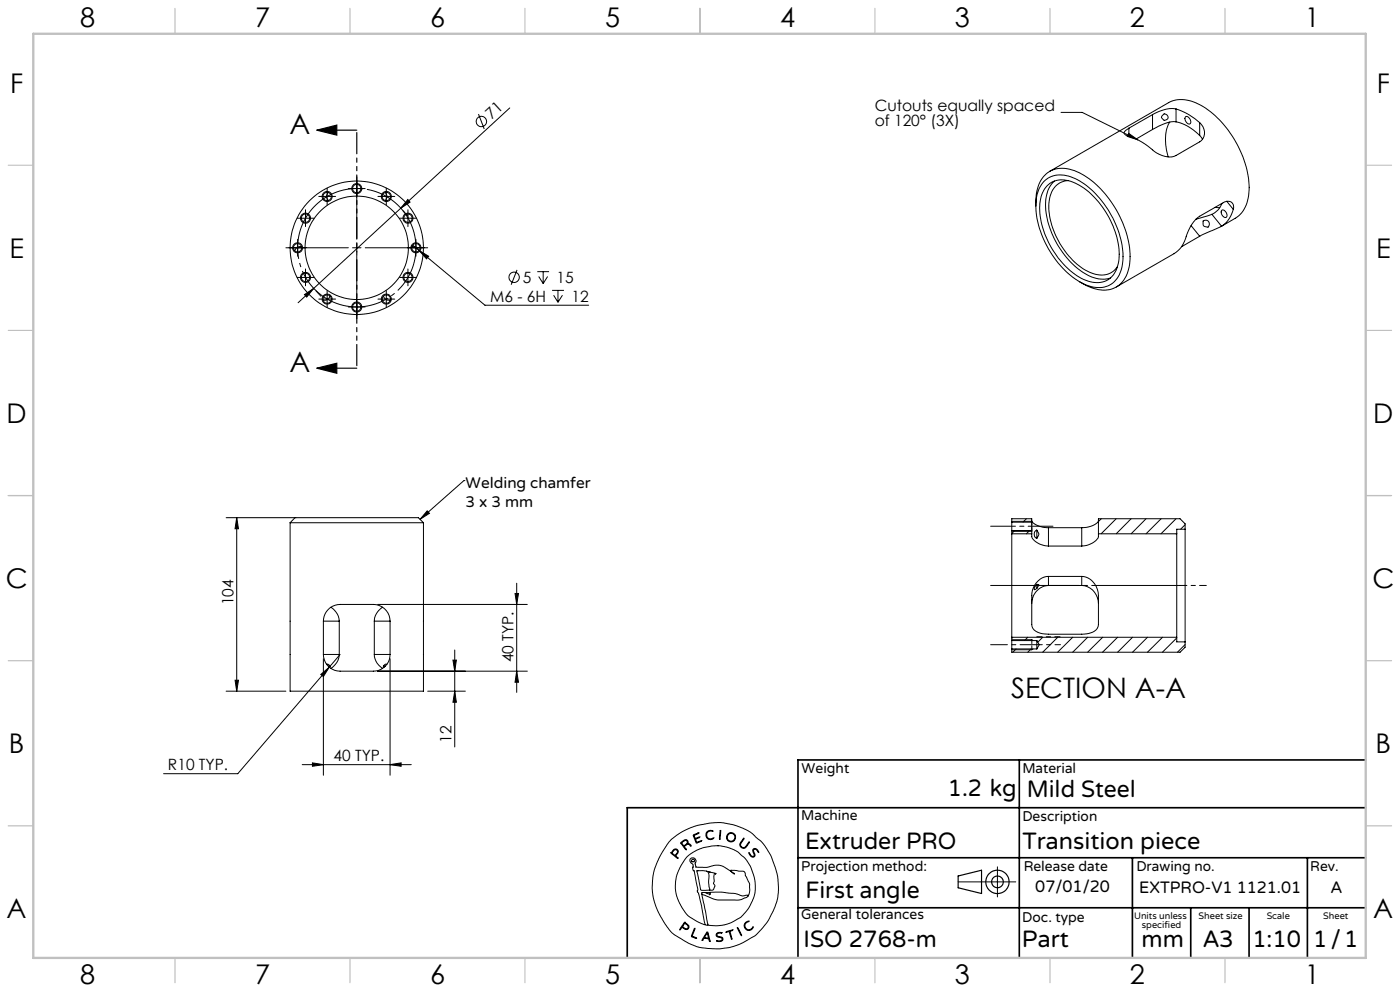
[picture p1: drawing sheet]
<svg xmlns="http://www.w3.org/2000/svg" width="420mm" height="297mm" viewBox="0 0 420 297" stroke-linecap="round" stroke-linejoin="round" font-family="sans-serif">
<g fill="none" stroke="#000" stroke-width=".3">
<path d="M143.5 34.2l1.8 4.5M152.9 32.3l-32.7 30.1M318.3 33.7h6.4l16.6 8.2M338.6 40l2.7 1.9-3.1-1zM338.7 38.4l-.5 .4a1.06 1.06 0 0 0-.8 1.4l1.3 .6M338.7 38.4v2.4M345.8 34.4l-7.1 4M345.8 38.8l-4.9 2.9M345.8 34.4v4.4M348.7 34.7l.6-.6a1.01 1.01 0 0 1 1.1 1 1.01 1.01 0 0 1-1.1 1l-.9-.9zM350.9 36.6a13.4 13.4 0 0 0-.5 10.4M352.8 32.7a18.7 18.7 0 0 1 7.1 4.1"/>
<path d="M352.8 32.7a11.1 11.1 0 0 0-7 1.7M352.8 36.5a13.8 13.8 0 0 0-7 2.3M352.8 36.5a13.9 13.9 0 0 1 7.1 4.1M352.8 32.7v3.8M355.6 35a1.37 1.37 0 0 1 1.4 .7 1.37 1.37 0 0 1-.1 1.4 1.56 1.56 0 0 1-1.3-2.1zM359.9 36.8a3.5 3.5 0 0 1 0 5.7l-7.1 4.1a7.2 7.2 0 0 1-7.8-2.3 18.6 18.6 0 0 0-6.3-3.5M359.9 36.8v3.8M95.6 58.9h5.1M98.1 56.4v5M98.5 57.7l-.6 1 .6 1.4M104.5 56.5h5M107 53v18.7"/>
<path d="M113.4 58.9h5M115.6 57.7a1.75 1.75 0 0 1 0 2.4M115.9 56.4v5M122.3 59.8l.7 .8-2.8 1.8zM313.2 54.4a7.9 7.9 0 0 1 9.4-.9 28.5 28.5 0 0 1 14.3 24.1 8.2 8.2 0 0 1-5.1 8.3 11.9 11.9 0 0 1-10.6-3.3 28.8 28.8 0 0 1-10.4-22 9.8 9.8 0 0 1 2.4-6.2zM314.1 55.7a7.3 7.3 0 0 1 9-.5 25.7 25.7 0 0 1 12.6 22.5 7.2 7.2 0 0 1-5 6.8 12.1 12.1 0 0 1-10.2-3.9 26.3 26.3 0 0 1-8.5-19.7 8.8 8.8 0 0 1 2.1-5.2zM314.9 51.4l35.7-20.6a10.2 10.2 0 0 1 10.4 1.2 31.1 31.1 0 0 1 13.7 25.1 9.7 9.7 0 0 1-4.1 8.3l-4.2 2.5M316.3 54.3a9.3 9.3 0 0 0-2.6 7.9 26 26 0 0 0 13.2 20.6 8.5 8.5 0 0 0 6.2 .5M320.5 54.1a6 6 0 0 0-5.7 5.8 22.6 22.6 0 0 0 6.5 17.5 13.1 13.1 0 0 0 9.8 5 5.4 5.4 0 0 0 4.2-2.6M359.9 40.6l.9 1.1M85.8 74.3h18.7M89.1 65.4h5.1"/>
<path d="M89.3 71.8v5M90.5 73.9a1.7 1.7 0 0 0-2.1 1.2M91.7 62.9v5M105.8 74.3h2.5M107 73v2.5M107 76.8v18.7M109.6 74.3h18.7M119.9 65.4h5M120.2 62.4l-26.1 24M120.9 63.2l1.5 1.6M122.4 62.9v5M123.6 73.9a1.68 1.68 0 0 1 2.1 1.2"/>
<path d="M123.8 73.5l1.9 1.6M124.8 71.8v5M125.7 75.1l2.9 1.7-.6 .8zM125.7 75.1l19.8 16.4h31.1M310.8 61.8a11.4 11.4 0 0 1 3.5-10 9.4 9.4 0 0 1 10.2 .4 30.8 30.8 0 0 1 14.5 25.5 9 9 0 0 1-5.6 9 12.4 12.4 0 0 1-9.6-2.3M357.3 67.6l2.6 3.2M359.9 70.8l-5.4 3.1M360.9 66.2a1.18 1.18 0 0 1 1.7 .2 1.18 1.18 0 0 1-.2 1.7l-1.3-.4zM363.6 64.2l-4.8 1.5M363.6 64.2l2.9 3.6M364.5 62.2h1.4M366.5 67.8l-6.6 3"/>
<path d="M366.5 63a1.37 1.37 0 0 1 1.3 .7 1.37 1.37 0 0 1 0 1.5 1.53 1.53 0 0 1-1.3-2.2zM366.6 61a5.9 5.9 0 0 1-3 3.2M368 60.3l2 2.5M370 62.8a8.5 8.5 0 0 1-3.5 5M370 62.8a1.86 1.86 0 0 0-.7-2.3 1.86 1.86 0 0 0-2.3 .2l-7.1 4.1a13.4 13.4 0 0 0-4.6 7.6 7.4 7.4 0 0 1-3.1 3.6l-17.3 10M89.1 83.1h5.1M91.3 88.3l2.8-1.9-2.1 2.6zM91.7 80.6v5.1M94.1 86.4l-4.7 4.3M94.8 87.2l1.5 1.6M95.6 89.6h5.1M98.1 87.1v5"/>
<path d="M99.1 88.8a1.74 1.74 0 0 1-2.2 1.2M104.5 92h5M113.4 89.6h5M115 88.8a1.68 1.68 0 0 0 2.1 1.2M115.9 87.1v5M119.9 83.1h5M122.4 80.6v5.1M155.1 80.9l-1.7 4.4M161.2 81.4h3.5M161.6 82.9l1.3 2.1M162.9 81.4v3.6M164.3 82.9l-1.4 2.1"/>
<path d="M165.6 87h3.6M166.1 88.5l1.3 2.1M167.4 87v3.6M168.7 88.5l-1.3 2.1M67.8 155.1h21.1M71 155.1l.5 3.4h-1zM71 155.1v52M87 156.7h40M87 156.7v50.4h40v-50.4M87 156.7l1.5-1.6h37l1.5 1.6M128.2 153.1l.6 .7-2.8 1.8zM139.2 144h.1"/>
<path d="M139.2 144l-13.2 11.6M303.5 160v31M303.5 156.5v2.5M303.5 160h6M303.5 156.5v-1h6v1M303.5 159v1M303.5 156.5h6M303.5 159h6M303.5 156.2h6M303.5 159.2h6M304.4 159l-.9 .9M307.9 155.5l-1 1"/>
<path d="M308.9 159l-1 1M309.5 156.1a5.8 5.8 0 0 0 5 2M309.5 160v.1a2.39 2.39 0 0 0 1.9 2.7l1.4 .6 1.7 .3M309.5 156.5v2.5M309.5 159v1M310.6 159.2l.3-.3a1.31 1.31 0 0 1 .7 1.2 1.31 1.31 0 0 1-.7 1.2 1.43 1.43 0 0 1-.3-2.1zM311 158.9v2.4M314.5 158.1h10M314.5 158.1v5.6M324.5 158.1v5.6M329.5 156.1a5.5 5.5 0 0 1-5 2M329.5 160v.2a2.05 2.05 0 0 1-1.2 2.2l-1.7 .9-2.1 .4"/>
<path d="M329.5 160h23.5M330.4 155.5l-.9 .8M334.9 155.5l-4.6 4.5M339.3 155.5l-4.4 4.5M343.8 155.5l-4.5 4.5M348.3 155.5l-4.5 4.5M352.8 155.5l-4.5 4.5M353 160v31M353 159.8l-.2 .2M355.5 158.6v33.8M355.5 158.6v-1.6l-1.5-1.5h-24.5v4.5M355.5 158.6h-2.5v1.4"/>
<path d="M355.5 157.3l-1.3 1.3M154.5 177.9h1l-.5 3.2zM155 174.8v32.7M311 175.2l-.7 1a.28 .28 0 0 0 0 .5 .28 .28 0 0 0 .5-.1l.2-.2M311 175.2h.6l-.6 1.2M311 175.1v1.3M314.5 175.5a5.4 5.4 0 0 0-5 5.3M314.5 172.8a5.8 5.8 0 0 0-5 6.6v6.4a3.3 3.3 0 0 0 3.3 4.1l11.7 .2a5.8 5.8 0 0 0 4.7-1.8 14.6 14.6 0 0 0 .3-5.5v-.8a11.5 11.5 0 0 0-1.1-7.1l-1.5-1.4-1.3-.6-1.1-.1M314.5 175.5h10M314.5 163.7h10M314.5 172.8h10M314.5 172.8v2.7"/>
<path d="M324.5 175.5a5.3 5.3 0 0 1 5 5.3M324.5 172.8v2.7M97 196.1a5.2 5.2 0 0 0 6.1 5.1h7.8a5.2 5.2 0 0 0 6.1-5.1M97 186.2a5.2 5.2 0 0 1 6.1-5.1h7.8a5.2 5.2 0 0 1 6.1 5.1M97 186.2v9.9M97 196.1h4.8M97 186.2h4.8M97 197.4v34.9M98 199.1h.5l.6 .6M98.5 199.7h.6M98.8 200l-27.5 31.9h-22.2M99.1 199.7l-.3 .3"/>
<path d="M99.3 182l1.6 1.5a4.4 4.4 0 0 1 .9 2.7M101.8 196.1a5.1 5.1 0 0 1-2.5 4.2M101.8 186.2v9.9M102 196.1l-3.2 3.9M112.3 196.1l.2 1.5 .7 1.2 1.6 1.5M112.3 186.2v9.9M112.3 196.1h4.7M112.3 186.2h4.7M113.3 181.1h44.9M114.8 182a5.2 5.2 0 0 0-2.5 4.2M115 199.7l.3 .3M115 199.7h.6"/>
<path d="M116.1 199.1h-.6l-.5 .6M117 186.2v9.9M117 197.4v34.9M135.9 197.8h1l-.5 3.4zM136.4 194.8v29.1M303.5 192v2.5M303.5 191v1M303.5 194.5h7.5M303.5 192h7.5M303.5 191h49.5M303.5 191.7h6l.5 .3M303.8 191l-.3 .3"/>
<path d="M304.8 194.5l-1 1M308.3 191l-1 1M309.3 194.5l-1 1M310 194.5l-.5 .2h-6M311 192v2.5M311 192l.8 1.2-.8 1.3M312.8 191l-1.5 1.5M317.3 191l-4.5 4.5M321.8 191l-4.5 4.5M326.3 191l-4.5 4.5M330.8 191l-4.5 4.5M335.3 191l-4.5 4.5"/>
<path d="M339.8 191l-4.5 4.5M344.2 191l-4.4 4.5M348.8 191l-4.6 4.5M353 191v1.4h2.5M353 191.2l-4.3 4.3M355.5 192.4v1.6l-1.5 1.5h-50.5v-1M355.5 193.2l-2.3 2.3M67.8 207.1h18M70.5 203.9h1l-.5 3.2zM96.2 202.1l2.6-2.1-1.8 2.8zM113.3 201.2h44.9M128.3 207.1h11.3"/>
<path d="M136.4 207.1l.5 3.4h-1zM155 201.2l.5 3.3h-1zM90.7 229.2h32.7M93.7 228.6l3.3 .6-3.3 .5zM117 229.2l3.3-.6v1.1zM201.3 251.7l2.8-2.1 4-1.9 4.5-1 3.6-.2 3.8 .7 3.6 1.4 1.6 .8 3 2.7 1.4 1.6 1.9 3.3 1.6 4.8 .4 3.9-.1 3-.8 2.8-2 4.2-1.5 2a17.8 17.8 0 0 1-7.3 5.3l-3.1 1-2.7 .4-3.6-.1-3.3-.6-2.7-1.1-3.9-2.3-1.3-1.2-1.5-2-2.2-3.7-1.1-2.9-.7-3.2 .1-3.4 .4-2.9 1.1-2.9 1.7-3.2zM202.1 254.6l.4-.2 .6 .2 .4 .5-.2 .7a.61 .61 0 0 0-.5 .5 .61 .61 0 0 0 .4 .6l.2 .4-1.6-1.2a.46 .46 0 0 1-.5-.4 .46 .46 0 0 1 .3-.5zM202.1 254.9l.5-.3 .3 .1 .3 .4v.4a.73 .73 0 0 1-.7 .8 .73 .73 0 0 1-.8-.6l-.1-.2zM204.3 252.5l1.1-.8h.5l.4 .3 .1 .8 .6 .2 .4 .5-.2 .1-.6-.6-.6 .2a.64 .64 0 0 0-.7 .6 .64 .64 0 0 0 .5 .7l-.1 .2zM204.6 252.5l1.2-.6 .4 .4-.3 .6a.71 .71 0 0 1-.8 .5 .71 .71 0 0 1-.6-.8zM208 250.2l1.7-.5-1 .5a.56 .56 0 0 0-.3 .9 .56 .56 0 0 0 .9-.1l.7-.1-.9 .4a.52 .52 0 0 0-.4 .4 .52 .52 0 0 0 .3 .6v.1l1.5-.4-1.6 .7zM209.4 249.7h.1"/>
<path d="M212.1 249.3l.7-.4 1.1 .1v.2l-.8-.1-.7 .2-.3 .4-.1 .8 .2 .5 .6 .4 1.3-.3a.4 .4 0 0 1-.2 .4 .4 .4 0 0 1-.4 .1l-1-.1-.5-.5-.2-1zM215.3 253.4h.1M215.3 253.4l2.7 .5 2.1 .7 1.2 .7 2.3 2 1.5 2.3 1.2 3.3 .3 1.7v2.5l-.6 2.1-1.4 2.9-2.5 2.9-2.7 1.5-2.2 .7-2 .3-2.7-.2M215.3 253.4l-4.1 .6-3.4 1.5-1.7 1.2-2.2 3.4-1 2.8-.3 2.4 .1 1.7 .8 2.9 2.1 3.6a13.9 13.9 0 0 0 6 3.7M216.1 248.9l-.1 2.6-.1 .1zM223 251.3l.2 .1-1.1 1.7 .2 .5 .6 .4a1.29 1.29 0 0 0 1.4-1.1l.3-.6a.23 .23 0 0 1 .3 .3 .23 .23 0 0 1-.3 .2l-1.1 1.4h-.5l-.6-.2-.5-1zM224.6 255.6l.2-.1 .6 1 .6 .2 .3-.5-.5-1.1 .1-.5 .6-.3 .7 .4a.5 .5 0 0 1 .3 .8l-.6-.9h-.7l-.1 .5 .4 1.3-.4 .5-.9-.3zM299.2 259.8v9M205.2 276.6l.2-.2 .4 .3 .9 .9-.3 .8h-1a.7 .7 0 0 0-.7-.4 .7 .7 0 0 0-.6 .7l-.2-.1zM205.4 276.4h.1M205.4 276.8l1.1 .9-.2 .5-.7 .1a.74 .74 0 0 1-.7-.8zM205.4 276.8h.1"/>
<path d="M208.3 278.3l.2-.1v.2l-.7 1.7a.5 .5 0 0 0 0 .6 .5 .5 0 0 0 .6 .1l.6 .3a.47 .47 0 0 1-.9-.1l-.2-.1a.45 .45 0 0 1-.5-.3 .45 .45 0 0 1 .2-.6zM209.1 261h2.5l2.6 .6 .6 .4a.28 .28 0 0 0-.4-.2 .28 .28 0 0 0-.2 .3l.1 2.1-.3 .5 .5 .9-.4 1-.4 .2h-3.3zM209.1 260.9h.1M210.6 268l1.9 9.3M210.6 268l3.4 1.4 1.4 .3h6.3l2.2-.7 .5-.4M211.6 277.2l.8 .1M211.6 267.5h-1v.5M211.9 261.1a2.01 2.01 0 0 1 .7 2.6l.1 1.9 .3 .9-.3 .3M212.1 279.4l.1-.1a4.3 4.3 0 0 1 .8 2.7v.2l-.2-.2a.87 .87 0 0 0-1.2-.8h-.4l-.3 .6h-.3zM212.1 279.7h.1M212.1 279.7l.4 1.2-.4 .2a.45 .45 0 0 1-.7-.2 .45 .45 0 0 1 .3-.6zM212.4 277.3h.1"/>
<path d="M212.8 261.4h.1M213 267.4h3.4l4.2 .4 2.2 .7 .9-.2a.43 .43 0 0 1 .4-.1 .43 .43 0 0 1 .3 .3v.1M213 267.4v.7l-1.4-.6M213 267.4l-1.4 .1M215.1 279.7l.6-.3 .9 .2h-1l-.5 .4 .1 .5 1.3 .4 .4 .4-.3 .7-.8 .2a.48 .48 0 0 1-.8-.3l1.1 .1 .5-.4-.2-.5-1.5-.6zM217.8 279.3l2.1-.6-.9 .4 .6 2.4-.8-2.3zM221.2 278l1.3 2.4zM221.3 278h.1M223.6 276.6l1.2-.6-1 .6-.3 .6v.5l.5 .7 1 .2 1-.9-.3 .6-.9 .6-.9-.3-.7-1zM224.4 268.6l.5-1.4v-2.2l-1.7-3.8-3.9-.4v.3l1 .8-3.4-2.3-1.4-.3-1.4 .1-2.1 .6-3.1-.1-.4-1 .3-.7-.1-.5-.6-.6-.8 .1-.3 .3v.5l.9 1.2 .1 .5-.2 .3 .1 .8 .4 .3 1 5.3-.1 .8 .4 .4 .2 1 1.8 8.6M287.4 264.3h17.3"/>
<circle cx="144.4" cy="36.4" r="1.55"/>
<circle cx="98.1" cy="58.9" r="1.51"/>
<circle cx="98.2" cy="58.9" r="1.26"/>
<circle cx="107" cy="56.5" r="1.25"/>
<circle cx="107" cy="56.5" r="1.51"/>
<circle cx="115.9" cy="58.9" r="1.51"/>
<circle cx="115.9" cy="58.9" r="1.24"/>
<circle cx="89.3" cy="74.3" r="1.25"/>
<circle cx="89.3" cy="74.3" r="1.48"/>
<circle cx="91.6" cy="65.4" r="1.24"/>
<circle cx="91.7" cy="65.4" r="1.51"/>
<circle cx="107" cy="74.3" r="15.5"/>
<circle cx="107" cy="74.3" r="20"/>
<circle cx="122.4" cy="65.4" r="1.5"/>
<circle cx="122.4" cy="65.4" r="1.24"/>
<circle cx="124.8" cy="74.3" r="1.25"/>
<circle cx="124.8" cy="74.3" r="1.49"/>
<circle cx="91.6" cy="83.1" r="1.24"/>
<circle cx="91.7" cy="83.1" r="1.51"/>
<circle cx="98.1" cy="89.6" r="1.51"/>
<circle cx="98.1" cy="89.6" r="1.27"/>
<circle cx="107" cy="92" r="1.24"/>
<circle cx="107" cy="92" r="1.51"/>
<circle cx="115.9" cy="89.6" r="1.51"/>
<circle cx="115.9" cy="89.6" r="1.25"/>
<circle cx="122.4" cy="83.1" r="1.5"/>
<circle cx="122.4" cy="83.1" r="1.24"/>
<circle cx="154.2" cy="83.1" r="1.55"/>
<circle cx="207.9" cy="258" r=".43"/>
<circle cx="219.3" cy="250.9" r="1.16"/>
<circle cx="219.3" cy="250.9" r="1.37"/>
</g>
<g fill="none" stroke="#000" stroke-width=".35">
<path d="M95 39l6-1.5v3zM95 39h12M95 110.3l6-1.4v3zM95 110.3h12M287.4 262.5l7.1-1.7v7l-7.1-1.7z"/>
<circle cx="299.2" cy="264.3" r="3.5"/>
<circle cx="299.2" cy="264.3" r="1.75"/>
</g>
<path d="M124 69.1a17.8 17.8 0 0 0-29.7-7.3 17.8 17.8 0 0 0 8 29.5 17.8 17.8 0 0 0 22-21.1l-.3-1.1" fill="none" stroke="#000" stroke-width=".3" stroke-dasharray="30.5 1.3 1.3 1.3" stroke-dashoffset="10.9" stroke-linecap="butt"/>
<path d="M309.5 159.2v-3M309.5 194.7v-3" fill="none" stroke="#000" stroke-width=".3" stroke-dasharray="1.3 .6" stroke-dashoffset=".1"/>
<path d="M354 175.5h7.9" fill="none" stroke="#000" stroke-width=".3" stroke-dasharray="30.5 1.3 1.3 1.3" stroke-dashoffset="28.5"/>
<path d="M297.2 175.5h56.8" fill="none" stroke="#000" stroke-width=".3" stroke-dasharray="30.5 1.3 1.3 1.3" stroke-dashoffset="4"/>
<path d="M315.9 157.7h-18.7" fill="none" stroke="#000" stroke-width=".3" stroke-dasharray="30.5 1.3 1.3 1.3" stroke-dashoffset="23"/>
<path d="M311 193.2h7.1" fill="none" stroke="#000" stroke-width=".3" stroke-dasharray="30.5 1.3 1.3 1.3" stroke-dashoffset="28.8"/>
<path d="M311 193.2h-13.8" fill="none" stroke="#000" stroke-width=".3" stroke-dasharray="30.5 1.3 1.3 1.3" stroke-dashoffset="25.5"/>
<path d="M311 190.8h7" fill="none" stroke="#000" stroke-width=".3" stroke-dasharray="30.5 1.3 1.3 1.3" stroke-dashoffset="28.9"/>
<path d="M107 39v71.3" fill="none" stroke="#000" stroke-width=".35" stroke-dasharray="6.3 1.3 1.3 1.3 1.3 1.3" stroke-dashoffset="-.7"/>
<path d="M305.8 227.7v59.2M409.7 227.7h-170.3v59.2M239.4 257.1h170.3M339.7 257.1v29.9M392.2 257.1v29.8M409.7 242.1h-221.5v45M239.4 272.1h170.3M357.2 272.1v14.8M374.7 272.1v14.8" fill="none" stroke="#000" stroke-width=".5"/>
<g fill="none" stroke="#c0c0c0" stroke-width=".35">
<path d="M52.5 2.5v7.5M105 2.5v7.5M157.5 2.5v7.5M210 2.5v7.5M262.5 2.5v7.5M315 2.5v7.5M367.5 2.5v7.5M2.5 49.5h7.5M410 49.5h7.5M2.5 99h7.5M410 99h7.5M2.5 148.5h7.5"/>
<path d="M410 148.5h7.5M2.5 198h7.5M410 198h7.5M2.5 247.5h7.5M410 247.5h7.5M52.5 287v7.5M105 287v7.5M157.5 287v7.5M210 287v7.5M262.5 287v7.5M315 287v7.5M367.5 287v7.5"/>
</g>
<path d="M10 10.1h399.7v277h-399.7z" fill="none" stroke="#c0c0c0" stroke-width=".7"/>
<g fill="#000">
<path d="M338.6 40l2.7 1.9-3.1-1zM128.2 153.1l.6 .7-2.8 1.8z"/>
<path d="M95 39l6-1.5v3zM95 110.3l6-1.4v3z"/>
<path d="M125.7 75.1l2.3 2.5 .6-.8zM96.2 202.1l.8 .7 1.8-2.8z"/>
<path d="M91.3 88.3l2.8-1.9-2.1 2.6zM122.3 59.8l.7 .8-2.8 1.8z"/>
<path d="M154.5 177.9h1l-.5 3.2zM155 201.2l.5 3.3h-1zM135.9 197.8h1l-.5 3.4zM136.4 207.1l.5 3.4h-1zM71 155.1l.5 3.4h-1zM70.5 203.9h1l-.5 3.2z"/>
<path d="M117 229.2l3.3-.6v1.1zM93.7 228.6l3.3 .6-3.3 .5z"/>
</g>
<g font-size="8.5">
<text x="86.9" y="40.3">A</text>
<text x="86.9" y="111.6">A</text>
<text x="303.3" y="209.3">SECTION A-A</text>
</g>
<g font-size="8.1">
<text x="24" y="8">8</text>
<text x="76.5" y="8">7</text>
<text x="129" y="8">6</text>
<text x="181.5" y="8">5</text>
<text x="234" y="8">4</text>
<text x="286.5" y="8">3</text>
<text x="339" y="8">2</text>
<text x="391.5" y="8">1</text>
<text x="3" y="27.7">F</text>
<text x="413" y="27.7">F</text>
<text x="2.8" y="77.2">E</text>
<text x="412.8" y="77.2">E</text>
<text x="2" y="126.7">D</text>
<text x="412" y="126.7">D</text>
<text x="1.7" y="176.2">C</text>
<text x="411.7" y="176.2">C</text>
<text x="2.7" y="225.7">B</text>
<text x="412.7" y="225.7">B</text>
<text x="2" y="275.2">A</text>
<text x="412" y="275.2">A</text>
<text x="24" y="295">8</text>
<text x="76.5" y="295">7</text>
<text x="129" y="295">6</text>
<text x="181.5" y="295">5</text>
<text x="234" y="295">4</text>
<text x="286.5" y="295">3</text>
<text x="339" y="295">2</text>
<text x="391.5" y="295">1</text>
</g>
<g font-size="7.1">
<text x="284.4" y="238.5">1.2 kg</text>
<text x="308" y="239">Mild Steel</text>
<text x="241.5" y="254.4">Extruder PRO</text>
<text x="306.7" y="254.4">Transition piece</text>
<text x="241.6" y="269.2">First angle</text>
<text x="241.1" y="283.7">ISO 2768-m</text>
<text x="306.6" y="283.9">Part</text>
<text x="342.5" y="283.9">mm</text>
<text x="360.9" y="283.8">A3</text>
<text x="375.7" y="283.9">1:10</text>
<text x="393.9" y="283.9">1/1</text>
</g>
<g font-size="4.9">
<text x="310.6" y="267.4">07/01/20</text>
<text x="341.8" y="267.6">EXTPRO-V1 1121.01</text>
<text x="399.2" y="267.6">A</text>
</g>
<g font-size="4.7">
<text x="147.5" y="35.9" transform="rotate(-43 147.5 35.9)">71</text>
<text x="262.4" y="33.2">Cutouts equally spaced</text>
<text x="262.4" y="37.7">of 120° (3X)</text>
<text x="156.8" y="84.8">5</text>
<text x="167" y="84.8">15</text>
<text x="147.1" y="90.4">M6 - 6H</text>
<text x="171.5" y="90.4">12</text>
<text x="70" y="181.4" transform="rotate(-90 70 181.4)">104</text>
<text x="154" y="198.5" transform="rotate(-90 154 198.5)">40 TYP.</text>
<text x="135.4" y="222.6" transform="rotate(-90 135.4 222.6)">12</text>
<text x="50.4" y="230.8">R10 TYP.</text>
<text x="100.1" y="228.1">40 TYP.</text>
</g>
<g font-size="4.6">
<text x="139.7" y="146.3">Welding chamfer</text>
<text x="139.7" y="151.9">3 x 3 mm</text>
</g>
<g font-size="4.2">
<text x="240.5" y="231.7">Weight</text>
<text x="306.7" y="231.7">Material</text>
<text x="240.4" y="245.9">Machine</text>
<text x="306.7" y="246.1">Description</text>
<text x="240.4" y="261.1">Projection method:</text>
<text x="307.1" y="261">Release date</text>
<text x="340.9" y="261">Drawing no.</text>
<text x="393.1" y="261">Rev.</text>
<text x="240.4" y="275.6">General tolerances</text>
<text x="306.7" y="276.3">Doc. type</text>
</g>
<g font-size="2.8">
<text x="340.2" y="275.3">Units unless</text>
<text x="359.6" y="275.3">Sheet size</text>
<text x="380" y="275.3">Scale</text>
<text x="396.9" y="275.3">Sheet</text>
<text x="342.6" y="278.2">specified</text>
</g>
</svg>
